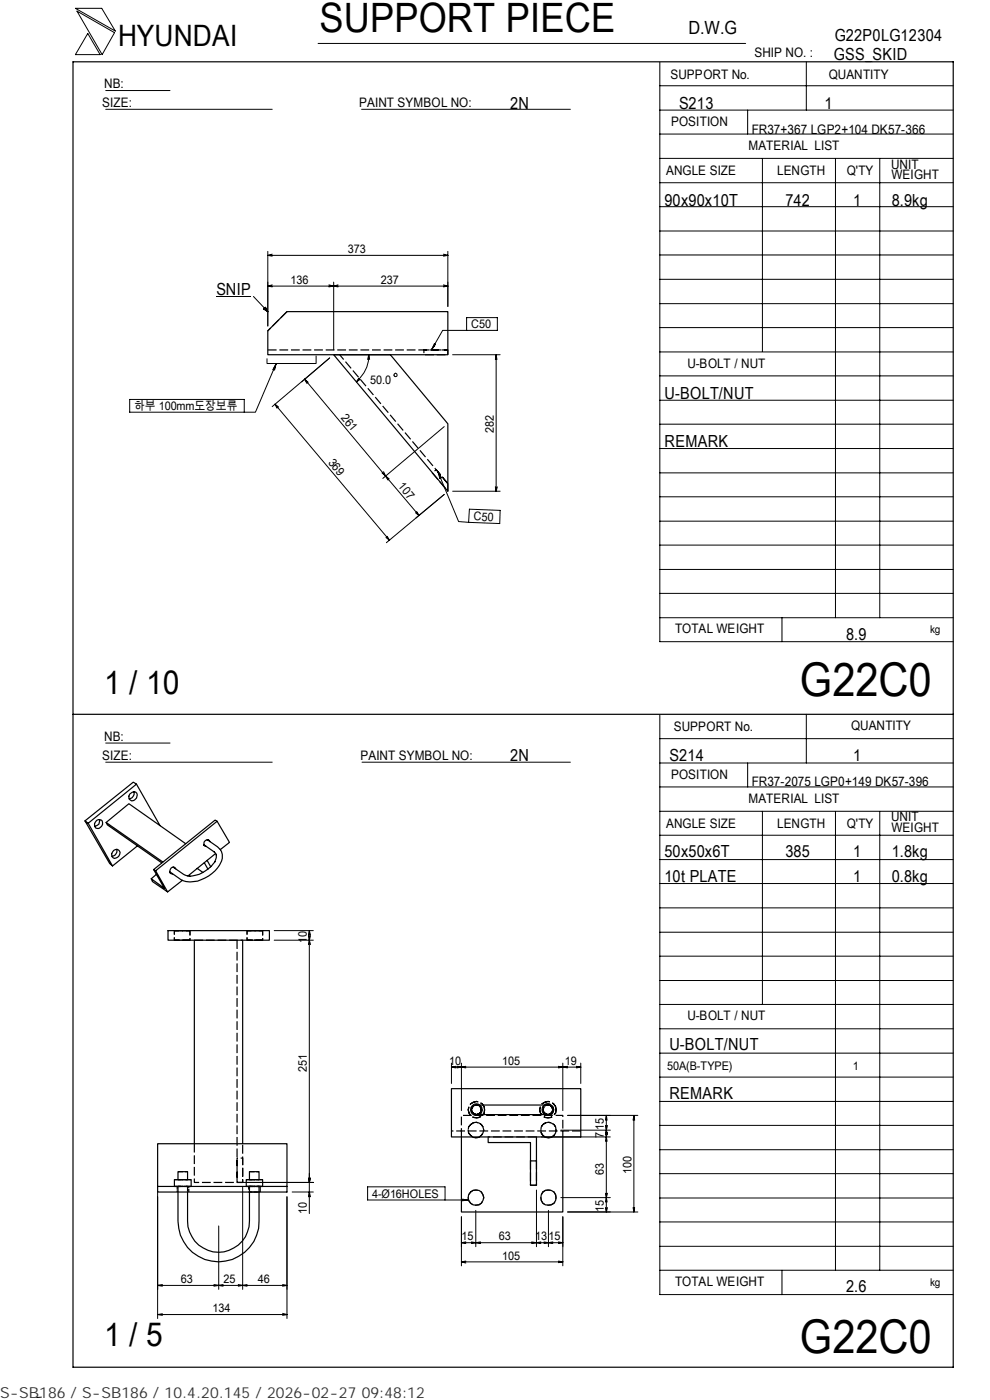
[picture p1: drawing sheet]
<svg xmlns="http://www.w3.org/2000/svg" width="210mm" height="297mm" viewBox="0 0 210 297" stroke-linecap="round" stroke-linejoin="round" font-family="sans-serif">
<g fill="none" stroke="#000" stroke-width=".25">
<path d="M15.5 13.1h186.7v277h-186.7zM60.9 66.1h34.1v9.2h-38.2v-5.1zM70.8 75.3h12l12.2 14.6v14.3zM15.5 151.5h186.7M18 174.1l5.3 9.1 .6 .5 5.2-4.2M18.7 174.7l-.7-.6 10.3-8.2 .6 .5 5 8.8M20.5 174.1a.85 .85 0 0 1 1.3 .2 .85 .85 0 0 1-.5 1.2 .74 .74 0 0 1-1 .2 .74 .74 0 0 1-.2-1zM21.1 173.9a1.06 1.06 0 0 1-1 1.4M22.5 174.5l.3 .5 11.5 8M27.5 168.5a.99 .99 0 0 1 1.5-.2 1.19 1.19 0 0 1-1.1 1.6 .86 .86 0 0 1-.4-1.4zM28.4 168a1.17 1.17 0 0 1-1 1.4M28.9 166.4l-10.2 8.3 5.2 9"/>
<path d="M39.4 179l-12.1-8.5-4.8 4 12 8.4M43.3 179.2l2.2 1.6M43.3 179.3h.1M43.9 178.1l2.2 1.6a2.69 2.69 0 0 1 .5 3.8 7.3 7.3 0 0 1-7.7 3.3l-2.8-1.8M44.1 178.1v.2M44.5 178.6a.56 .56 0 0 0-.9-.3 .69 .69 0 0 0-.4 .7 .69 .69 0 0 0 .6 .6M46 174.2l-.4-.2-13 10.5 2.3 4-2.8-2.1 1.1-.9M24.1 180.4a.85 .85 0 0 1 1.3 .2 .85 .85 0 0 1-.4 1.3 .78 .78 0 0 1-1.2 0 .78 .78 0 0 1 .1-1.1zM24.7 180.2a1.13 1.13 0 0 1-.9 1.5M32.1 186.4l.2 .6 3.2 2.2M32.6 184.5l.4 .2M35.6 197.4h21.5v2.1h-21.5z"/>
<path d="M36.1 185.1v.1M36.7 184l2.2 1.5 .9 .3h.5M36.9 184v.1M37.2 184.3a.63 .63 0 0 0-.7-.3 .63 .63 0 0 0-.4 .6 .51 .51 0 0 0 0 .6 .51 .51 0 0 0 .5 .2M41.2 199.5v43.1M41.8 184.2l1.2 .9M43.3 183l.8 1.4M43.9 182.5l.8 1.4M45.4 180.7a1.51 1.51 0 0 1 .1 2.2M45.6 182.8a7.5 7.5 0 0 1-5.4 3.1M45.7 181.1l-5.8 4.7M46.7 180.2l2-1.5-2.7-4.5-13 10.5 2.5 4.5 3.2-2.4"/>
<path d="M51.5 199.5v43.1M95.7 231h27.5v10.2h-27.5zM100.2 234.9l.4-.4 .5-.1h15.1a1.02 1.02 0 0 1 1.1 1 1.02 1.02 0 0 1-1.1 1.1h-15.1a1.02 1.02 0 0 1-.9-1.6zM101.7 234.4a1.21 1.21 0 0 0-1.9 1 1.21 1.21 0 0 0 1.9 1.1M115.6 234.4a1.21 1.21 0 0 1 1.8 1 1.21 1.21 0 0 1-1.8 1.1M33.4 251.7v1.2h27.5v-10.3h-27.5v9.1h27.5M37 251.7v-1.4h3.5v1.4M37.8 252.9v6.2a8.6 8.6 0 0 0 8.5 8.6 8.6 8.6 0 0 0 8.6-8.6v-6.2M37.8 250.3v-1.7h2v1.7M39.8 252.9v6.2a6.6 6.6 0 0 0 6.5 6.6 6.6 6.6 0 0 0 6.6-6.6v-6.2M52.2 251.7v-1.4h3.5v1.4M52.9 250.3v-1.7h2v1.7"/>
<path d="M97.9 241.2v15.9h21.5v-15.9M100.2 241.2a1.61 1.61 0 0 0 1.5 0M103.5 241.2v1.2h9v3.9M112.5 246.3h1.3v5.1h-1.3zM113.8 241.2v5.1M115.6 241.2a1.8 1.8 0 0 0 1.5 0"/>
<circle cx="100.9" cy="254.1" r="1.62"/>
<circle cx="116.3" cy="254" r="1.64"/>
</g>
<g fill="none" stroke="#000" stroke-width=".25" stroke-dasharray="1.9 .6" stroke-linecap="butt">
<path d="M56.8 74.2h38.2M60.9 66.1l-4.1 4.1M95 75.3v-1.1h-5.1v1.1h5.1M95 102.6l-23-27.3M95 102.6l-2.5-3-.8 .7 3.3 3.9v-1.6M37 197.4h3.3v2.1h-3.3v-2.1h3.3M41.2 199.5h10.3M50.3 199.5v51.4M52.4 197.4h3.3v2.1h-3.3v-2.1M100.6 236.3a1 1 0 0 1-.3-1.5 1 1 0 0 1 1.5 0 1 1 0 0 1-.2 1.5l-.5 .2-.5-.2M100.9 238.1a1.65 1.65 0 0 0-1.6 2.2 1.65 1.65 0 0 0 2.7 .7 1.65 1.65 0 0 0-.4-2.8l-.7-.1M101.6 236.3a1.02 1.02 0 0 1-1.6-.6 1.02 1.02 0 0 1 1.1-1.3 1.01 1.01 0 0 1 .9 .8 1.01 1.01 0 0 1-.4 1.1"/>
<path d="M101.9 234.9a1 1 0 0 1-.5 1.5 1 1 0 0 1-1.3-.8 1 1 0 0 1 1-1.2l.5 .1 .3 .4M102.7 234.8a1.74 1.74 0 0 1-1.6 2.4 1.74 1.74 0 0 1-1.6-2.3 1.74 1.74 0 0 1 2.8-.7l.4 .6M102.8 235.4a1.71 1.71 0 0 0-2.2-1.6 1.71 1.71 0 0 0-1 2.5 1.71 1.71 0 0 0 2.7 .3l.4-.5 .1-.7M115.7 236.3a1.02 1.02 0 0 1 0-1.7 1.02 1.02 0 0 1 1.6 .6 1.02 1.02 0 0 1-1.1 1.3l-.5-.2M116.2 236.5a1.03 1.03 0 0 1-1-1.4 1.03 1.03 0 0 1 1.6-.5 1.03 1.03 0 0 1-.1 1.7l-.5 .2M116.3 238.1a1.68 1.68 0 0 0-1.6 2.1 1.68 1.68 0 0 0 2.4 1 1.68 1.68 0 0 0 .4-2.6l-1.2-.5M117.1 234.9a1 1 0 0 1-.6 1.5 1 1 0 0 1-1.3-.8 1 1 0 0 1 1-1.2l.5 .1 .4 .4M117.1 236.3a1.24 1.24 0 0 0-.3-2 1.24 1.24 0 0 0-1.8 1 1.24 1.24 0 0 0 1.7 1.2l.4-.2M117.8 234.8a1.74 1.74 0 0 1-1.5 2.4 1.74 1.74 0 0 1-1.7-2.3 1.74 1.74 0 0 1 2.8-.7l.4 .6M123.2 239.9h-27.5M37 251.7h3.5M37 250.3h3.5"/>
<path d="M37.8 252.9v-1.2h2v1.2M41.2 242.6v8.3h10.3v-8.3M50.3 250.9h1.2v-5.2h-1.2v5.2M52.2 250.3h3.5M52.2 251.7h3.5M52.7 252.9h2.5v-1.2h-2.5v1.2M54.9 252.9v-1.2h-2v1.2M55.7 251.7h-3.5M97.9 241.2v-4.6h21.5v4.6M100.9 252.5a1.64 1.64 0 0 0-1.5 2.1 1.64 1.64 0 0 0 2.5 .9 1.64 1.64 0 0 0 .2-2.6l-.5-.3-.7-.1M101.7 241.2a1.65 1.65 0 0 0 .5-2.5 1.65 1.65 0 0 0-2.5 0 1.65 1.65 0 0 0 .5 2.5M112.5 246.3v5.1h1.3v-5.1"/>
<path d="M113.8 241.2h-10.3M116.3 252.5a1.65 1.65 0 0 0-1.6 1.8 1.65 1.65 0 0 0 2.1 1.4 1.65 1.65 0 0 0 1-2.2l-.3-.6-.6-.3-.6-.1M117.1 241.2a1.66 1.66 0 0 0 .5-2.5 1.66 1.66 0 0 0-2.6 0 1.66 1.66 0 0 0 .6 2.5"/>
</g>
<path d="M37.8 250.3h2M37.8 248.6h2M39.8 250.3h-2M39.8 251.7h-2M52.9 250.3h2M52.9 248.6h2M54.9 250.3h-2M54.9 251.7h-2" fill="none" stroke="#000" stroke-width=".25" stroke-dasharray="1.1 .3" stroke-linecap="butt"/>
<path d="M101.7 236.5a1.17 1.17 0 0 0 0-2.1M115.6 234.4a1.17 1.17 0 0 0 0 2.1M52.7 251.7h2.5M55.2 252.9h-2.5" fill="none" stroke="#000" stroke-width=".25" stroke-dasharray="1.4 .4" stroke-linecap="butt"/>
<path d="M37.6 251.7v1.2M40 252.9v-1.2" fill="none" stroke="#000" stroke-width=".25" stroke-dasharray=".7 .2" stroke-linecap="butt"/>
<path d="M40.3 199.5h-3.3M55.7 199.5h-3.3M55.7 197.4h-3.3" fill="none" stroke="#000" stroke-width=".25" stroke-dasharray="1.8 .6" stroke-linecap="butt"/>
<path d="M101.7 236.5l.5-.6 .1-.5M102.3 235.4l-.1-.5-.5-.5" fill="none" stroke="#000" stroke-width=".25" stroke-dasharray=".7 .3" stroke-linecap="butt"/>
<g fill="none" stroke="#000" stroke-width=".21">
<path d="M16 1.8h5.6l2.9 4.8zM16.3 2.4l8 4.5-2.6 4.7zM18.6 7.1l2.6 4.5h-5.2zM22.4 19.2h13.7M67.5 9.2h90.6M139.9 18.2h62.3M139.9 13.2v122.9h62.3M171 13.1v10.3M22.4 23.2h35.3M76.7 23.2h44.3M139.9 38.8h62.3M139.9 33.6h62.3"/>
<path d="M139.9 28.4h62.3M139.9 23.4h62.3M158.6 23.4v5M161.7 33.6v41M177.2 33.7v97.4M186.6 33.7v97.4M56.8 53.3v15.9M56.8 54.2l.9 .1M56.8 54.2h38.2M57.7 53.9l-.9 .3M70.8 59.8v14.4M94.1 53.9l.9 .3"/>
<path d="M95 53.3v11.7M95 54.2l-.9 .1M139.9 59.3h62.3M139.9 54.1h62.3M139.9 49h62.3M139.9 43.8h62.3M45.9 62.9h7.4M53.8 62.9l3 3.2M55.9 65.5l.4-.3 .5 .9zM56.8 60.7l.9 .2M57.7 60.4l-.9 .3M58.2 78l.1 .1"/>
<path d="M58.6 77.1l-4.4 10.4h-2.4M58.6 77.1l-.4 1.4-.3-.1zM67 75.5v1.6h-10.4v-1M69.8 60.4l1 .3M70.8 60.7l-1 .2M70.8 60.7l.9 .2M71.7 60.4l-.9 .3M78.2 75.3a7.2 7.2 0 0 1-2.6 5.7M78.2 75.3l-.2 1M78.2 75.3l.2 1M83.6 79.3l.3-.1 .2 .1v.5h-.5zM91.9 73.4l.2 .1"/>
<path d="M92.1 73l.3 .1-.9 1.1zM94.1 60.4l.9 .3M95 60.7h-38.2M95 60.7l-.9 .2M96 75.3h10.1M99 70.1h-5.1l-2.4 4.1M99 67.4h6.5v2.7h-6.5zM105.2 75.3l-.1 1M105.2 75.3l.2 1M105.2 75.3v28.9M139.9 79.7h62.3M139.9 74.7h62.3"/>
<path d="M139.9 69.5h62.3M139.9 64.4h62.3M27.5 84.7h24.3v2.8h-24.3zM58.3 85.8l.4 .8M58.3 85.8l.8 .5M58.3 85.8l24.3 28.8M64 81l5.9-5.1-12.2 10.4M64.6 80.4l.5 1M64.6 80.4l.8 .7M64.6 80.4l17.2 20.6M76.1 80.3l-.5 .7M76.4 80.5l-.8 .5"/>
<path d="M94.2 90.5l-13 11M139.9 95.2h62.3M139.9 90h62.3M139.9 84.9h62.3M81 100.3l.8 .7M81.4 100.1l.4 .9M81.8 101l.5 .8M81.8 101l.7 .6M81.8 101l7.1 8.4M81.9 114l.7 .6M82.1 113.8l.5 .8M88.1 108.8l.8 .6"/>
<path d="M88.4 108.5l.5 .9M92.9 100.1l4.4 10.5 2.1 .2M92.9 100.1l.7 1.2-.3 .2zM93.4 101l-.2 .1M94.2 104.9l-12.3 10.2M96 104.2h10.1M99.6 108l6.5 .3-.1 2.8-6.6-.3zM105.1 103.3l.1 .9M105.5 103.3l-.3 .9M139.9 100.3h62.3M139.9 115.6h62.3M139.9 110.6h62.3"/>
<path d="M139.9 105.4h62.3M139.9 131.1h62.3M139.9 125.9h62.3M139.9 120.8h62.3M165.9 131.1v5M22.4 157.6h13.7M139.9 151.7v122.9h62.3M139.9 156.7h62.3M171 151.5v10.4M22.4 161.7h35.3M76.8 161.7h44.2M139.9 177.2h62.3"/>
<path d="M139.9 172.1h62.3M139.9 167h62.3M139.9 161.9h62.3M158.6 161.9v5.1M161.7 172.1v41M177.2 172.2v97.3M186.6 172.2v97.3M58.2 197.4h8.3M58.2 199.5h8.3M65.4 198.5l.2 1M65.6 199.5l-.2 .9M65.6 199.5l.3 .9"/>
<path d="M65.6 197.4l-.2 1M65.6 197.4l.3 1M65.6 197.4v60.1M65.9 198.5l-.3 1M139.9 182.4h62.3M139.9 197.8h62.3M139.9 192.6h62.3M139.9 187.4h62.3M139.9 218.3h62.3M139.9 213.1h62.3M139.9 208h62.3M139.9 202.9h62.3"/>
<path d="M95.7 225.5v4.4M95.7 226.4l1 .2M95.7 226.4h27.5M96.7 226.2l-1 .2M96.9 226.2l1.9 .4M97.9 225.5v10.1M98.8 226.2l-1.9 .4M118.4 226.2l1 .2M118.9 239.8h10.5M119.4 225.5v10.1M119.4 226.4l-1 .2M119.4 226.4l1 .2"/>
<path d="M120.4 236.6h14.9M120.4 226.2l-1 .2M122.2 226.2l1 .2M123.2 225.5v4.4M123.2 226.4l-1 .2M128.4 238.7l.2 1.1M128.6 236.6v20.5M128.6 236.6l-.2 1M128.6 236.6l.2 1M128.6 239.8l-.2 .9M128.6 239.8l.2 .9M128.9 238.7l-.3 1.1"/>
<path d="M134.4 236.6l-.1 1M134.4 236.6l.2 1M134.4 236.6v20.5M139.9 238.7h62.3M139.9 233.7h62.3M139.9 228.5h62.3M139.9 223.4h62.3M33.4 252.7v27M51.3 250.9h15.2M51.5 251.9v21.6M60.9 253.9v25.8M62 252.9h4.5"/>
<path d="M65.4 253.9l.2-1 .3 1M65.4 249.9l.2 1 .3-1M94.4 254.6v-2.8h-16.4v2.8h21.4M97.9 258.1v10.5M97.9 254.4l1.5 .2-1.5 .2zM98.4 254.4v.3M100.9 256.8v7.7M113.8 252.5v12M114.8 241.2h14.6M116.3 256.8v7.7M118.9 254.1h10.5M119.4 258.1v10.5"/>
<path d="M120.4 257.1h14.9M128.4 253.1l.4 1.9M128.4 256.2l.2 .9M128.4 240.2l.2 1M128.6 241.2l-.2 .9M128.6 241.2l.2 .9M128.9 253.1l-.5 1.9M128.9 256.2l-.3 .9M128.9 240.2l-.3 1M134.3 256.2l.1 .9M134.6 256.2l-.2 .9M139.9 259.2h62.3"/>
<path d="M139.9 254.2h62.3M139.9 249h62.3M139.9 243.9h62.3M33.4 272.7h27.5M33.4 272.7l1 .2M33.4 278.9l1 .2M33.4 278.9h27.5M34.4 272.5l-1 .2M34.4 278.7l-1 .2M45.4 272.5l1 .2M46.4 272.7l-1 .2M46.4 260.1v13.4"/>
<path d="M46.4 272.7l.9 .2M47.3 272.5l-.9 .2M50.5 272.5l1.9 .4M52.4 272.5l-1.9 .4M59.9 278.6l1 .3M59.9 272.5l1 .2M60.9 272.7l-1 .2M60.9 278.9l-1 .2M97.9 263.6l.9 .2M97.9 263.6h21.5M97.9 267.7l.9 .3M97.9 267.7h21.5"/>
<path d="M98.8 263.5l-.9 .1M98.8 267.5l-.9 .2M100 263.5l.9 .1M100.9 263.6l-.9 .2M100.9 263.6l1 .2M101.9 263.5l-1 .1M112.8 263.5l1 .1M113.8 263.6l-1 .2M113.8 263.6l.9 .2M114.7 263.5l-.9 .1M115.4 263.5l1.9 .3M117.3 263.5l-1.9 .3"/>
<path d="M118.4 263.5l1 .1M118.4 267.5l1 .2M119.4 263.6l-1 .2M119.4 267.7l-1 .2M139.9 269.5h62.3M139.9 264.4h62.3M165.9 269.5v5.1M8.8 296.4l-1 .1"/>
</g>
<path d="M55.9 65.3h.9v.8h-.9z" fill="#000"/>
<g font-size="9.9">
<text x="169.7" y="147.6">G22C0</text>
<text x="169.7" y="286.9">G22C0</text>
</g>
<text font-size="8.6" x="67.7" y="6.9">SUPPORT PIECE</text>
<g font-size="7">
<text x="22.1" y="147.2">1 / 10</text>
<text x="22.1" y="285.6">1 / 5</text>
</g>
<text font-size="6.3" x="25.1" y="9.8">HYUNDAI</text>
<text font-size="3.9" x="146" y="7.3">D.W.G</text>
<g font-size="3.5">
<text x="177" y="8.7">G22P0LG12304</text>
<text x="176.9" y="12.8">GSS_SKID</text>
<text x="108.2" y="23.1">2N</text>
<text x="144" y="23.1">S213</text>
<text x="174.8" y="23.1">1</text>
<text x="141" y="43.6">90x90x10T</text>
<text x="166.6" y="43.6">742</text>
<text x="180.9" y="43.6">1</text>
<text x="189.1" y="43.6">8.9kg</text>
<text x="45.9" y="62.5">SNIP</text>
<text x="141" y="84.6">U-BOLT/NUT</text>
<text x="141" y="94.8">REMARK</text>
<text x="179.5" y="135.8">8.9</text>
<text x="108.2" y="161.4">2N</text>
<text x="142" y="161.4">S214</text>
<text x="180.9" y="161.4">1</text>
<text x="141" y="181.9">50x50x6T</text>
<text x="166.6" y="181.9">385</text>
<text x="180.9" y="181.9">1</text>
<text x="189.1" y="181.9">1.8kg</text>
<text x="141" y="187">10t PLATE</text>
<text x="180.9" y="187">1</text>
<text x="189.1" y="187">0.8kg</text>
<text x="142" y="222.8">U-BOLT/NUT</text>
<text x="142" y="233.1">REMARK</text>
<text x="179.5" y="274.1">2.6</text>
</g>
<text font-size="3.2" fill="#323232" x="0" y="296.6">S-SB186 / S-SB186 / 10.4.20.145 / 2026-02-27 09:48:12</text>
<g font-size="2.8">
<text x="142.2" y="16.8">SUPPORT No.</text>
<text x="160" y="12.2">SHIP NO. :</text>
<text x="175.8" y="16.7">QUANTITY</text>
<text x="21.7" y="22.8">SIZE:</text>
<text x="22.1" y="18.7">NB:</text>
<text x="76.2" y="22.8">PAINT SYMBOL NO:</text>
<text x="142.3" y="26.8">POSITION</text>
<text x="159.4" y="28.4">FR37+367 LGP2+104 DK57-366</text>
<text x="158.8" y="31.7">MATERIAL LIST</text>
<text x="189" y="35.8">UNIT</text>
<text x="141.3" y="37.2">ANGLE SIZE</text>
<text x="164.8" y="37.1">LENGTH</text>
<text x="179.6" y="37.1">Q'TY</text>
<text x="189.1" y="38">WEIGHT</text>
<text x="145.8" y="78">U-BOLT / NUT</text>
<text x="143.2" y="134.4">TOTAL WEIGHT</text>
<text x="142.9" y="155">SUPPORT No.</text>
<text x="180.5" y="154.9">QUANTITY</text>
<text x="21.7" y="161.3">SIZE:</text>
<text x="22.1" y="157.1">NB:</text>
<text x="76.5" y="161.2">PAINT SYMBOL NO:</text>
<text x="142.3" y="165.3">POSITION</text>
<text x="159.4" y="166.7">FR37-2075 LGP0+149 DK57-396</text>
<text x="158.8" y="170.3">MATERIAL LIST</text>
<text x="141.3" y="175.7">ANGLE SIZE</text>
<text x="164.8" y="175.6">LENGTH</text>
<text x="179.6" y="175.6">Q'TY</text>
<text x="189" y="174.2">UNIT</text>
<text x="189.1" y="176.5">WEIGHT</text>
<text x="145.8" y="216.5">U-BOLT / NUT</text>
<text x="143.2" y="272.9">TOTAL WEIGHT</text>
</g>
<g font-size="2.5">
<text x="73.7" y="53.7">373</text>
<text x="61.6" y="60.2">136</text>
<text x="80.8" y="60.2">237</text>
<text x="99.9" y="69.7">C50</text>
<text x="78.5" y="81.4">50.0</text>
<text x="28.4" y="87">하부 100mm도장보류</text>
<text x="72.2" y="88.7" transform="rotate(50 72.2 88.7)">261</text>
<text x="104.7" y="91.9" transform="rotate(-90 104.7 91.9)">282</text>
<text x="69.5" y="98.2" transform="rotate(50 69.5 98.2)">369</text>
<text x="84.3" y="103.2" transform="rotate(50 84.3 103.2)">107</text>
<text x="100.4" y="110.4" transform="rotate(3 100.4 110.4)">C50</text>
<text x="65.1" y="200" transform="rotate(-90 65.1 200)">10</text>
<text x="65.1" y="227.3" transform="rotate(-90 65.1 227.3)">251</text>
<text x="95.2" y="225.9">10</text>
<text x="106.5" y="225.9">105</text>
<text x="119.8" y="225.9">19</text>
<text x="141.5" y="226.9">50A(B-TYPE)</text>
<text x="180.8" y="227">1</text>
<text x="128.1" y="239.7" transform="rotate(-90 128.1 239.7)">15</text>
<text x="128.1" y="241.4" transform="rotate(-90 128.1 241.4)">7</text>
<text x="128.1" y="249.2" transform="rotate(-90 128.1 249.2)">63</text>
<text x="133.9" y="249.1" transform="rotate(-90 133.9 249.1)">100</text>
<text x="65.1" y="257.5" transform="rotate(-90 65.1 257.5)">10</text>
<text x="78.9" y="254.1">4-Ø16HOLES</text>
<text x="128.1" y="257.1" transform="rotate(-90 128.1 257.1)">15</text>
<text x="97.9" y="263.1">15</text>
<text x="105.8" y="263.1">63</text>
<text x="113.5" y="263.1">13</text>
<text x="116.3" y="263.1">15</text>
<text x="106.5" y="267.2">105</text>
<text x="38.4" y="272.2">63</text>
<text x="47.4" y="272.2">25</text>
<text x="54.7" y="272.2">46</text>
<text x="45" y="278.4">134</text>
</g>
<g font-size="2.3">
<text x="197.3" y="134.3">kg</text>
<text x="197.3" y="272.8">kg</text>
</g>
</svg>
